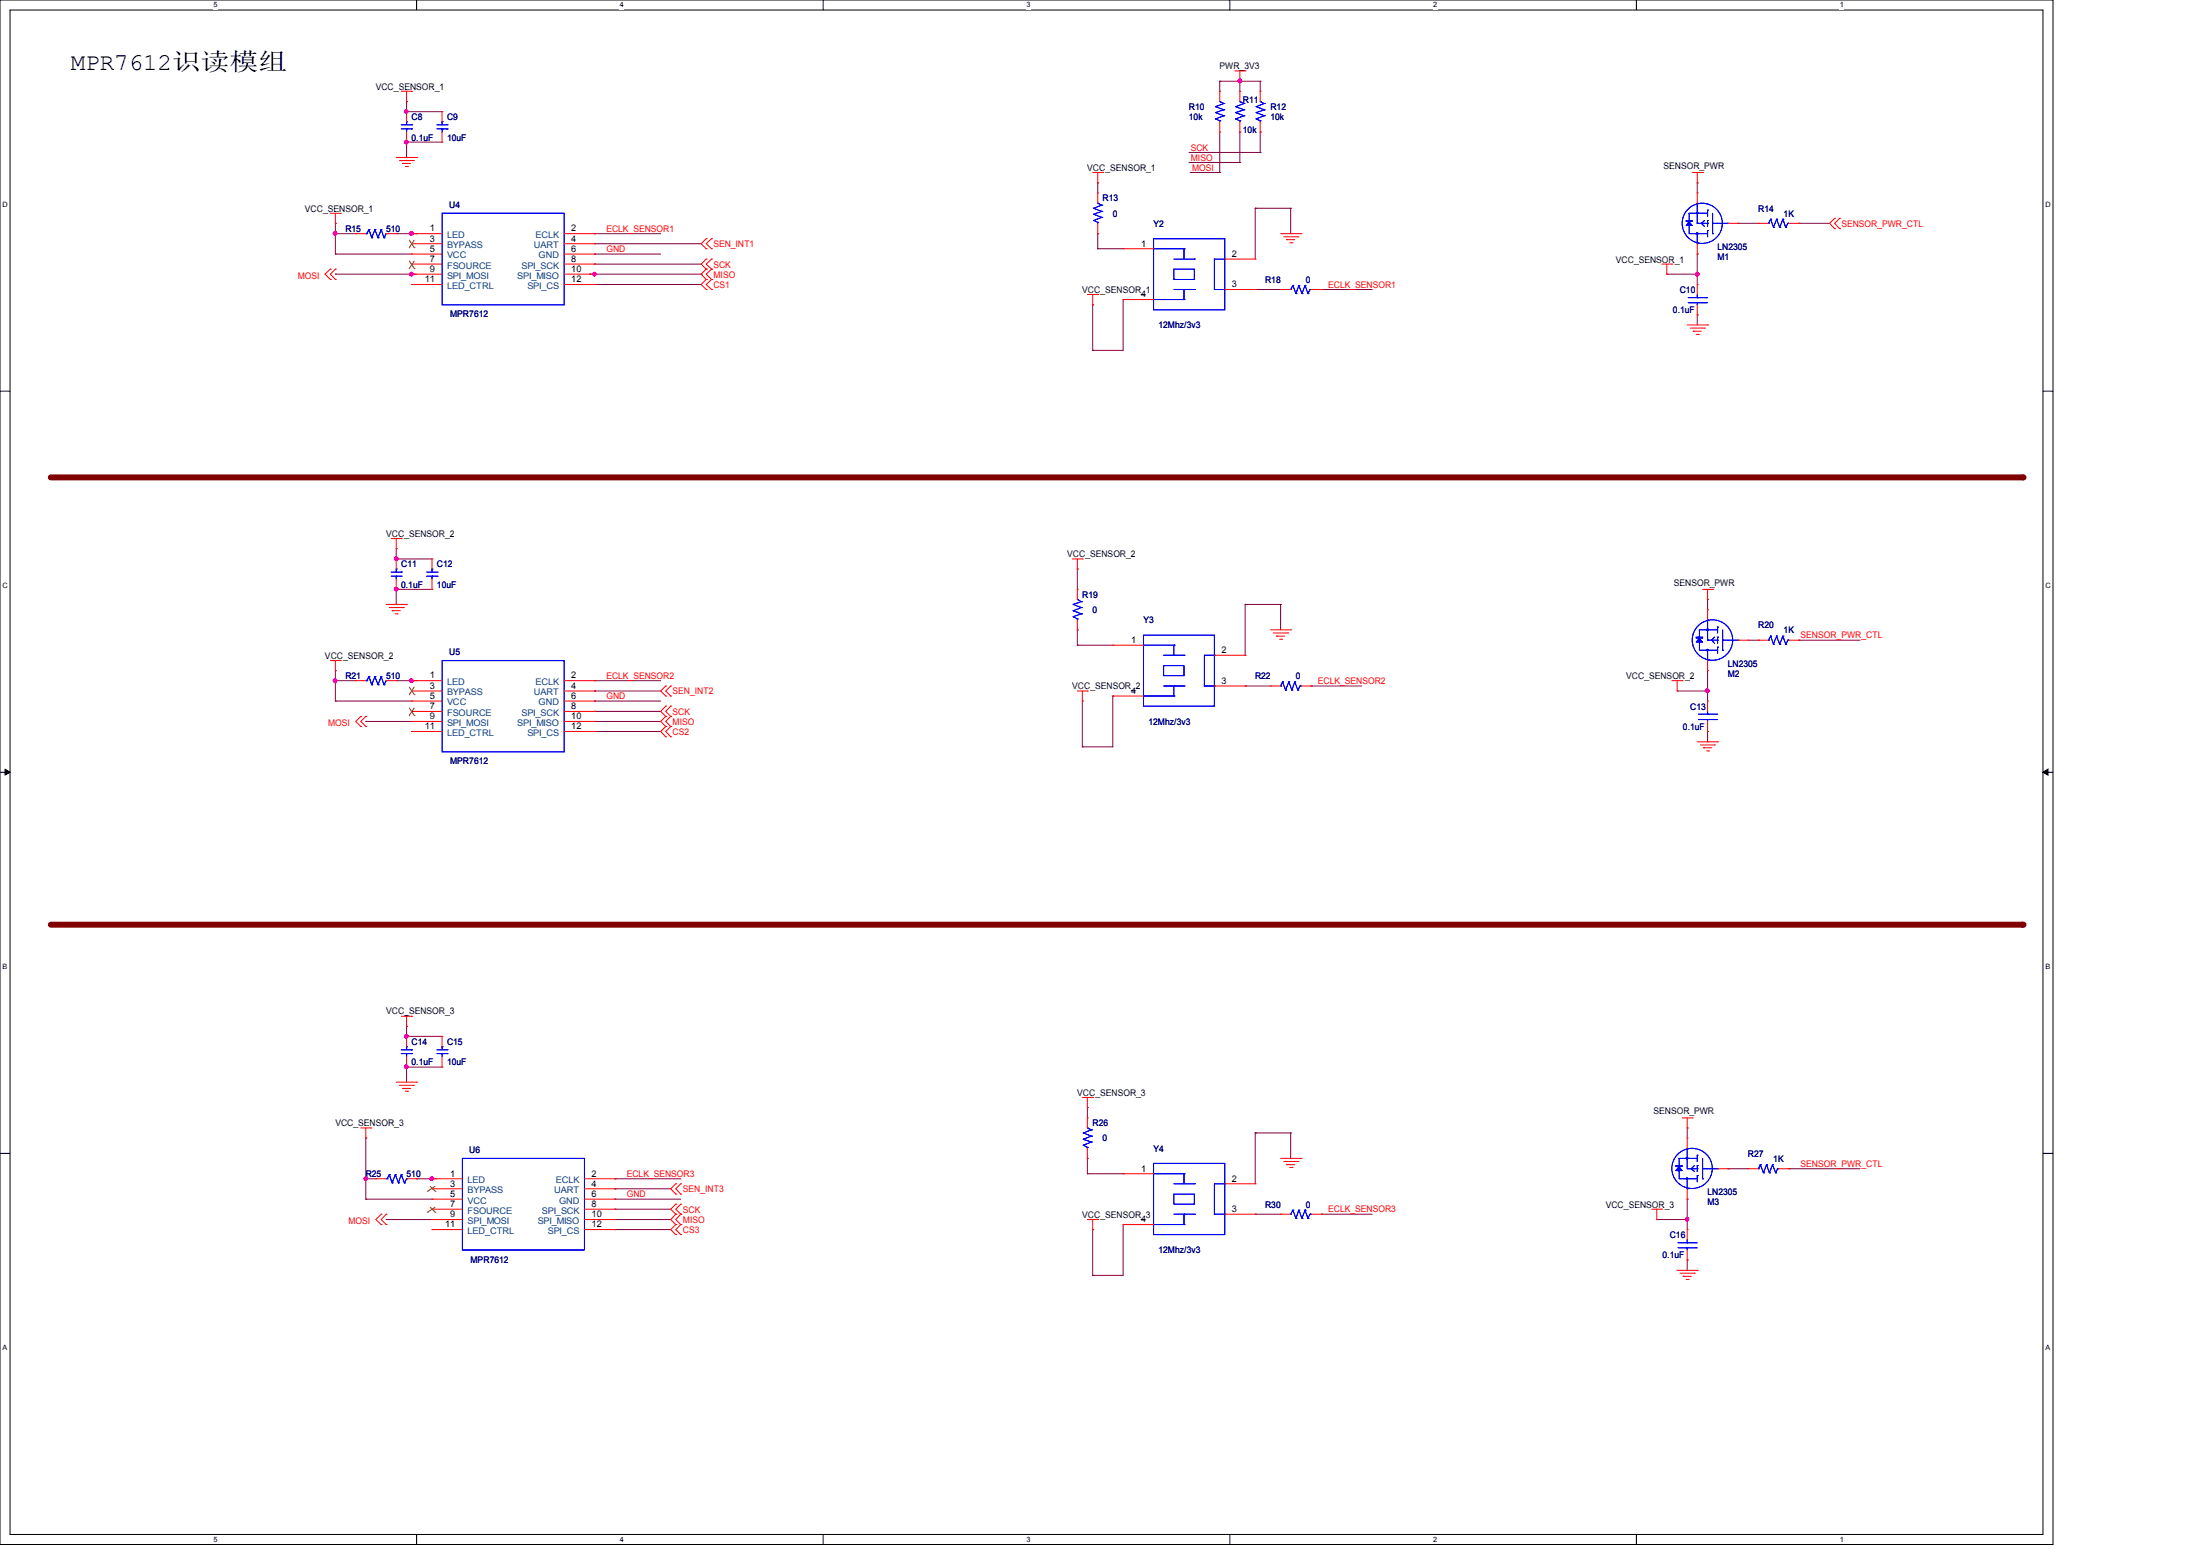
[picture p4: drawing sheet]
<svg xmlns="http://www.w3.org/2000/svg" width="297mm" height="210mm" viewBox="0 0 297 210" stroke-linecap="round" stroke-linejoin="round" font-family="sans-serif">
<path d="M0 0h277v208.4h-277zM1.4 1.4h274.3v205.7h-274.3z" fill="none" stroke="#000" stroke-width=".13"/>
<g fill="#fff">
<path d="M28.8 .1h.5v1.1h-.5z"/>
<path d="M28.8 207.2h.5v1.1h-.5z"/>
</g>
<path d="M56.2 0v1.4M56.2 207.1v1.3" fill="none" stroke="#000" stroke-width=".13"/>
<g fill="#fff">
<path d="M83.7 .1h.5v1.1h-.5z"/>
<path d="M83.7 207.2h.5v1.1h-.5z"/>
</g>
<path d="M111.1 0v1.4M111.1 207.1v1.3" fill="none" stroke="#000" stroke-width=".13"/>
<g fill="#fff">
<path d="M138.5 .1h.6v1.1h-.6z"/>
<path d="M138.5 207.2h.6v1.1h-.6z"/>
</g>
<path d="M165.9 0v1.4M165.9 207.1v1.3" fill="none" stroke="#000" stroke-width=".13"/>
<g fill="#fff">
<path d="M193.4 .1h.5v1.1h-.5z"/>
<path d="M193.4 207.2h.5v1.1h-.5z"/>
</g>
<path d="M220.8 0v1.4M220.8 207.1v1.3" fill="none" stroke="#000" stroke-width=".13"/>
<g fill="#fff">
<path d="M248.2 .1h.6v1.1h-.6z"/>
<path d="M248.2 207.2h.6v1.1h-.6z"/>
<path d="M.3 27.1h.8v1.1h-.8z"/>
<path d="M276 27.1h.7v1.1h-.7z"/>
<path d="M.3 78.5h.8v1.1h-.8z"/>
<path d="M276 78.5h.7v1.1h-.7z"/>
</g>
<path d="M0 52.8h1.4M275.7 52.8h1.3" fill="none" stroke="#000" stroke-width=".13"/>
<g fill="#fff">
<path d="M.3 129.9h.7v1.1h-.7z"/>
<path d="M276 129.9h.6v1.1h-.6z"/>
</g>
<path d="M0 104.2h1.4M275.7 104.2h1.3" fill="none" stroke="#000" stroke-width=".13"/>
<path d="M.7 103.8l.7 .4-.7 .4zM275.7 104.2l.7-.4v.8z" fill="#000" stroke="#000" stroke-width=".13"/>
<g fill="#fff">
<path d="M.3 181.4h.7v1.1h-.7z"/>
<path d="M276 181.4h.6v1.1h-.6z"/>
</g>
<path d="M0 155.7h1.4M275.7 155.7h1.3" fill="none" stroke="#000" stroke-width=".13"/>
<path d="M6.9 64.4h266" fill="none" stroke="#800000" stroke-width=".8"/>
<circle cx="272.9" cy="64.4" r=".4" fill="#800000"/>
<path d="M6.9 124.8h266" fill="none" stroke="#800000" stroke-width=".8"/>
<circle cx="272.9" cy="124.8" r=".4" fill="#800000"/>
<g fill="none" stroke="#800040" stroke-width=".13">
<path d="M54.9 15.1h.1M54.9 19.2h.1M54.9 13.7h.1M54.9 15.1h4.7M54.9 19.2h4.7M54.9 13.7v1.4M54.9 19.2v2.1M164.6 11h.1M164.6 11v1.3M164.6 17.8v5.5M164.6 11h5.5M167.3 17.8h.1"/>
<path d="M167.3 11h.1M167.3 11v1.3M167.3 17.8v4.1M170.1 17.8h.1M170.1 11h.1M170.1 11v1.3M170.1 17.8v2.8M45.3 34.3h.1M45.3 31.5h.1M45.3 30.1h.1M45.3 37h.1M45.3 34.3h10.2"/>
<path d="M45.3 31.5h2.7M45.3 30.1v4.2M45.3 37h10.9M53.5 31.5h2.7M55.5 31.5h.1M55.5 37h.1M56.2 31.5h.1M79.5 37h.1M79.5 37h15.1M80.2 31.5h.1M80.2 32.9h.1M80.2 34.3h.1"/>
<path d="M80.2 35.6h.1M80.2 38.4h.1M80.2 34.3h9M80.2 31.5h9M80.2 32.9h14.4M80.2 35.6h14.4M80.2 38.4h14.4M94.6 37h.1M148.1 24.7h.1M148.1 31.5h.1M148.1 33.6h.1M148.1 24.7v1.3"/>
<path d="M148.1 31.5v2.1M148.1 33.6h3.5M160.4 21.9h6.9M160.4 20.6h9.7M160.6 23.3h.1M160.6 23.3h4M164.6 23.3h.1M167.3 21.9h.1M169.4 39.1h.1M169.4 28.1h.1M169.4 39.1h3.4M169.4 28.1v6.9"/>
<path d="M169.4 28.1h4.8M170.1 20.6h.1M174.2 28.1h.1M174.2 28.1v3.4M178.3 39.1h.1M178.3 39.1h6.9M224.9 37h.1M224.9 37h4.1M229 37h.1M229 24.7h.1M229 34.3h.1M229 24.7v1.3"/>
<path d="M229 34.3v4.1M234.5 30.1h.1M234.5 30.1h2.8M242.7 30.1h.1M242.7 30.1h4.2M147.4 47.3h.1M147.4 41.1h.1M147.4 41.1v6.2M151.6 40.4h.1M151.6 40.4v6.9h-4.2M229 42.5h.1M229 42.5v1.4"/>
<path d="M53.5 75.4h.1M53.5 79.5h.1M53.5 74h.1M53.5 75.4h4.8M53.5 79.5h4.8M53.5 74v1.4M53.5 79.5v2.1M145.4 76.8h.1M145.4 76.8v2.7M45.3 94.6h.1M45.3 91.9h.1M45.3 90.5h.1"/>
<path d="M45.3 90.5v4.1M45.3 94.6h10.2M45.3 91.9h2.7M49.4 97.4h.1M49.4 97.4h6.1M53.5 91.9h2.7M55.5 91.9h.1M56.2 91.9h.1M80.2 91.9h.1M80.2 93.3h.1M80.2 94.6h.1M80.2 96h.1"/>
<path d="M80.2 98.7h.1M80.2 97.4h.1M80.2 94.6h9M80.2 97.4h9M80.2 91.9h9M80.2 93.3h9M80.2 96h9M80.2 98.7h9M145.4 85h.1M145.4 87.1h.1M145.4 85v2.1M145.4 87.1h4.8"/>
<path d="M146 94.6h.1M146 94.6v6.2M150.2 93.9h.1M150.2 93.9v6.9h-4.2M168 92.6h.1M168 81.6h.1M168 92.6h3.4M168 81.6v6.8M168 81.6h4.8M172.8 81.6h.1M172.8 81.6v3.4M176.9 92.6h.1"/>
<path d="M176.9 92.6h6.9M226.3 93.3h4.1M230.4 93.3h.1M230.4 80.9h.1M230.4 80.9v1.4M230.4 90.5v4.1M230.4 98.7v1.4M235.9 86.4h1.4M237.3 86.4h.1M242.7 86.4h.1M242.7 86.4h8.3M146 100.8h.1"/>
<path d="M230.4 100.1h.1M54.9 139.9h.1M54.9 138.5h.1M54.9 138.5v1.4M54.9 139.9h4.7M49.4 159.1h.1M49.4 153.6h.1M49.4 159.1h1.3M49.4 153.6v8.2M54.9 144h.1M54.9 144v2M54.9 144h4.7"/>
<path d="M56.2 159.1h.1M56.2 159.1h2.8M58.3 159.1h.1M83 159.1h.1M83 159.1h8.9M146.7 149.5h.1M146.7 156.3h.1M146.7 158.4h.1M146.7 149.5v1.4M146.7 156.3v2.1M146.7 158.4h4.9M169.4 152.9h.1"/>
<path d="M169.4 152.9v6.9M169.4 152.9h4.8M174.2 152.9h.1M174.2 152.9v3.4M227.7 152.2h.1M227.7 152.2v1.4M233.2 157.7h.1M233.2 157.7h2.7M241.4 157.7h.1M241.4 157.7h9.6M49.4 161.8h.1M49.4 161.8h8.9"/>
<path d="M52.1 164.6h.1M52.1 164.6h6.2M83 160.4h.1M83 161.8h.1M83 163.2h.1M83 165.9h.1M83 164.6h.1M83 161.8h8.9M83 164.6h7.5M83 160.4h7.5M83 163.2h7.5M83 165.9h7.5"/>
<path d="M147.4 172.1h.1M147.4 165.9h.1M147.4 165.9v6.2M151.6 165.3h.1M151.6 165.3v6.8h-4.2M169.4 163.9h.1M169.4 163.9h3.4M178.3 163.9h.1M178.3 163.9h6.9M223.6 164.6h.1M223.6 164.6h4.1M227.7 164.6h.1"/>
<path d="M227.7 170.1h.1M227.7 161.8h.1M227.7 161.8v4.1M227.7 170.1v1.3"/>
</g>
<g fill="#f0f" stroke="#f0f" stroke-width=".13">
<circle cx="54.8" cy="15.1" r=".24"/>
<circle cx="54.8" cy="19.2" r=".25"/>
<circle cx="45.2" cy="31.5" r=".25"/>
<circle cx="53.5" cy="75.4" r=".25"/>
<circle cx="53.5" cy="79.5" r=".25"/>
<circle cx="45.2" cy="91.9" r=".25"/>
<circle cx="54.8" cy="139.9" r=".25"/>
<circle cx="54.8" cy="144" r=".25"/>
<circle cx="49.3" cy="159.1" r=".23"/>
<circle cx="167.3" cy="10.9" r=".25"/>
<circle cx="229" cy="37" r=".25"/>
<circle cx="230.4" cy="93.2" r=".25"/>
<circle cx="227.6" cy="164.5" r=".24"/>
<circle cx="58.3" cy="159.1" r=".24"/>
<circle cx="55.5" cy="91.9" r=".25"/>
<circle cx="55.5" cy="31.5" r=".25"/>
<circle cx="80.2" cy="37" r=".24"/>
<circle cx="55.5" cy="37" r=".25"/>
</g>
<g fill="none" stroke="#f00" stroke-width=".13">
<path d="M54.1 12.3h1.4M54.9 13.7h.1M54.9 19.2h.1M54.9 15.1h.1M54.9 12.3v1.4M54.9 15.1v1.3M54.9 17.8v1.4M55.5 12.3h.1M59.6 19.2h.1M59.6 15.1h.1M59.6 15.1v1.3M59.6 17.8v1.4"/>
<path d="M164.6 12.3h.1M164.6 17.8h.1M164.6 12.3v1.4M164.6 16.4v1.4M166.6 9.6h1.4M167.3 11h.1M167.3 12.3h.1M167.3 17.8h.1M167.3 9.6v1.4M167.3 12.3v1.4M167.3 16.4v1.4M168 9.6h.1"/>
<path d="M170.1 12.3h.1M170.1 17.8h.1M170.1 12.3v1.4M170.1 16.4v1.4M44.6 36.3h.1M44.6 37.7h.1M44.6 28.8h1.3M44.6 36.3l-.7 .7 .7 .7M45.3 30.1h.1M45.3 36.3h.1M45.3 37.7h.1M45.3 28.8v1.3"/>
<path d="M45.3 36.3l-.7 .7 .7 .7M45.9 28.8h.1M48 31.5h.1M48 31.5h1.4M52.1 31.5h1.4M53.5 31.5h.1M53.5 21.3h2.7M53.9 21.7h1.9M54.3 22.1h.1M54.3 22.1h1.1M54.7 22.5h.3M55 22.5h.1"/>
<path d="M55.5 31.5h.1M55.5 32.9h.1M55.5 34.3h.1M55.5 35.6h.1M55.5 37h.1M55.5 38.4h.1M55.5 31.5h4.1M55.5 35.6h4.1M55.5 32.9h4.1M55.5 34.3h4.1M55.5 37h4.1M55.5 38.4h4.1"/>
<path d="M55.8 21.7h.1M56.2 21.3h.1M76.1 31.5h4.1M76.1 35.6h4.1M76.1 32.9h4.1M76.1 34.3h4.1M76.1 37h4.1M76.1 38.4h4.1M80.2 31.5h.1M80.2 32.9h.1M80.2 34.3h.1M80.2 35.6h.1"/>
<path d="M80.2 37h.1M80.2 38.4h.1M95.3 36.3h.1M95.3 37.7h.1M95.3 35h.1M95.3 32.2h.1M95.3 33.6h.1M95.3 39.1h.1M95.3 36.3l-.7 .7 .7 .7M95.3 35l-.7 .6 .7 .7M95.3 32.2l-.7 .7 .7 .7M95.3 37.7l-.7 .7 .7 .7"/>
<path d="M96 37.7h.1M96 36.3h.1M96 35h.1M96 33.6h.1M96 32.2h.1M96 39.1h.1M96 36.3l-.7 .7 .7 .7M96 35l-.7 .6 .7 .7M96 32.2l-.7 .7 .7 .7M96 37.7l-.7 .7 .7 .7M146.7 39.8h1.4M147.4 39.8v1.3"/>
<path d="M147.4 23.3h1.4M148.1 39.8h.1M148.1 24.7h.1M148.1 26h.1M148.1 31.5h.1M148.1 23.3v1.4M148.1 26v1.4M148.1 30.1v1.4M148.8 23.3h.1M151.6 33.6h.1M151.6 33.6h4.1M165.3 39.1h4.1"/>
<path d="M165.3 35h4.1M169.4 35h.1M169.4 39.1h.1M172.8 39.1h.1M172.8 31.5h2.8M172.8 39.1h1.4M173.2 32h1.9M173.6 32.3h.1M173.6 32.3h1.1M174 32.8h.3M174.3 32.8h.1M175.1 32h.1"/>
<path d="M175.6 31.5h.1M176.9 39.1h1.4M178.3 39.1h.1M224.2 35.6h1.4M224.9 37h.1M224.9 35.6v1.4M225.6 35.6h.1M228.3 23.3h1.4M229 24.7h.1M229 34.3h.1M229 26h.1M229 38.4h.1"/>
<path d="M229 23.3v1.4M229 26v1.4M229 32.9v1.4M229 38.4v1.4M229.7 23.3h.1M233.2 30.1h1.3M234.5 30.1h.1M237.3 30.1h.1M237.3 30.1h1.3M241.4 30.1h1.3M242.7 30.1h.1M247.6 29.5h.1"/>
<path d="M247.6 30.9h.1M247.6 29.5l-.7 .6 .7 .8M248.2 30.9h.1M248.2 29.5h.1M248.2 29.5l-.6 .6 .6 .8M147.4 41.1h.1M151.6 40.4h.1M151.6 40.4h4.1M227.7 43.9h2.7M228.1 44.3h1.9M228.5 44.7h.1M228.5 44.7h1.1"/>
<path d="M228.9 45.1h.3M229 42.5h.1M229 41.1v1.4M229.2 45.1h.1M230 44.3h.1M230.4 43.9h.1M52.8 72.7h1.3M53.5 74h.1M53.5 79.5h.1M53.5 75.4h.1M53.5 72.7v1.3M53.5 75.4v1.4"/>
<path d="M53.5 78.1v1.4M54.1 72.7h.1M58.3 79.5h.1M58.3 75.4h.1M58.3 75.4v1.4M58.3 78.1v1.4M144.7 75.4h1.3M145.4 76.8h.1M145.4 79.5h.1M145.4 75.4v1.4M145.4 79.5v1.4M146 75.4h.1"/>
<path d="M229.7 79.5h1.4M230.4 79.5v1.4M231.1 79.5h.1M44.6 89.2h1.3M45.3 90.5h.1M45.3 89.2v1.3M45.9 89.2h.1M48 91.9h.1M48 91.9h1.4M48.7 96.7h.1M48.7 98h.1M48.7 96.7l-.7 .7 .7 .6"/>
<path d="M49.4 96.7h.1M49.4 98h.1M49.4 96.7l-.7 .7 .7 .6M52.1 81.6h2.8M52.1 91.9h1.4M52.5 82h1.9M52.9 82.4h.1M52.9 82.4h1.1M53.3 82.8h.3M53.5 91.9h.1M53.6 82.8h.1M54.4 82h.1"/>
<path d="M54.9 81.6h.1M55.5 91.9h.1M55.5 93.3h.1M55.5 94.6h.1M55.5 96h.1M55.5 97.4h.1M55.5 98.7h.1M55.5 93.3h4.1M55.5 91.9h4.1M55.5 94.6h4.1M55.5 96h4.1M55.5 97.4h4.1"/>
<path d="M55.5 98.7h4.1M76.1 93.3h4.1M76.1 91.9h4.1M76.1 94.6h4.1M76.1 96h4.1M76.1 97.4h4.1M76.1 98.7h4.1M80.2 91.9h.1M80.2 93.3h.1M80.2 94.6h.1M80.2 96h.1M80.2 97.4h.1"/>
<path d="M80.2 98.7h.1M89.8 96.7h.1M89.8 98h.1M89.8 95.3h.1M89.8 92.6h.1M89.8 93.9h.1M89.8 99.4h.1M89.8 96.7l-.6 .7 .6 .6M89.8 95.3l-.6 .7 .6 .7M89.8 92.6l-.6 .7 .6 .6M89.8 98l-.6 .7 .6 .7M90.5 98h.1"/>
<path d="M90.5 96.7h.1M90.5 95.3h.1M90.5 93.9h.1M90.5 92.6h.1M90.5 99.4h.1M90.5 96.7l-.7 .7 .7 .6M90.5 95.3l-.7 .7 .7 .7M90.5 92.6l-.7 .7 .7 .6M90.5 98l-.7 .7 .7 .7M145.4 85h.1M145.4 93.3h1.3M145.4 83.7v1.3"/>
<path d="M146 94.6h.1M146 93.3v1.3M146.7 93.3h.1M150.2 87.1h.1M150.2 93.9h.1M150.2 87.1h4.1M150.2 93.9h4.1M163.9 88.4h4.1M163.9 92.6h4.1M168 88.4h.1M168 92.6h.1M171.4 92.6h.1"/>
<path d="M171.4 85h2.8M171.4 92.6h1.4M171.8 85.4h2M172.3 85.9h.1M172.3 85.9h1.1M172.7 86.3h.2M172.9 86.3h.1M173.8 85.4h.1M174.2 85h.1M175.6 92.6h1.3M176.9 92.6h.1M225.6 91.9h1.4"/>
<path d="M226.3 93.3h.1M226.3 91.9v1.4M227 91.9h.1M230.4 80.9h.1M230.4 90.5h.1M230.4 82.3h.1M230.4 98.7h.1M230.4 94.6h.1M230.4 82.3v1.4M230.4 89.2v1.3M230.4 94.6v1.4M230.4 97.4v1.3"/>
<path d="M234.5 86.4h1.4M235.9 86.4h.1M237.3 86.4h.1M237.3 86.4h1.3M241.4 86.4h1.3M242.7 86.4h.1M229 100.1h2.8M229.4 100.5h2M229.9 100.9h.1M229.9 100.9h1.1M230.3 101.3h.2M230.5 101.3h.1"/>
<path d="M231.4 100.5h.1M231.8 100.1h.1M54.1 137.2h1.4M54.9 138.5h.1M54.9 139.9h.1M54.9 137.2v1.3M54.9 139.9v1.4M55.5 137.2h.1M59.6 139.9h.1M59.6 139.9v1.4M48.7 152.2h1.3M49.4 153.6h.1"/>
<path d="M49.4 152.2v1.4M50 152.2h.1M50.7 159.1h.1M50.7 159.1h1.4M53.5 146h2.7M53.9 146.5h1.9M54.3 146.9h.1M54.3 146.9h1.1M54.7 147.3h.3M54.9 144h.1M54.9 142.6v1.4M54.9 159.1h1.3"/>
<path d="M55 147.3h.1M55.8 146.5h.1M56.2 146h.1M56.2 159.1h.1M58.3 159.1h.1M58.3 159.1h4.1M59.6 144h.1M59.6 142.6v1.4M78.9 159.1h4.1M83 159.1h.1M91.2 159.8h.1M91.2 159.8l-.7 .6 .7 .8"/>
<path d="M91.9 159.8h.1M91.9 159.8l-.7 .6 .7 .8M146 148.1h1.4M146.7 149.5h.1M146.7 150.9h.1M146.7 156.3h.1M146.7 148.1v1.4M146.7 150.9v1.3M146.7 155v1.3M147.4 148.1h.1M151.6 158.4h.1M151.6 158.4h4.1"/>
<path d="M165.3 159.8h4.1M169.4 159.8h.1M172.8 156.3h2.8M173.2 156.8h1.9M173.6 157.2h.1M173.6 157.2h1.1M174 157.6h.3M174.3 157.6h.1M175.1 156.8h.1M175.6 156.3h.1M227 150.9h1.3M227.7 152.2h.1"/>
<path d="M227.7 153.6h.1M227.7 150.9v1.3M227.7 153.6v1.4M228.3 150.9h.1M231.8 157.7h1.4M233.2 157.7h.1M235.9 157.7h.1M235.9 157.7h1.4M240 157.7h1.4M241.4 157.7h.1M51.4 163.9h.1M51.4 165.3h.1"/>
<path d="M51.4 163.9l-.7 .7 .7 .7M52.1 163.9h.1M52.1 165.3h.1M52.1 163.9l-.7 .7 .7 .7M58.3 160.4h.1M58.3 161.8h.1M58.3 163.2h.1M58.3 164.6h.1M58.3 165.9h.1M58.3 164.6h4.1M58.3 163.2h4.1M58.3 160.4h4.1"/>
<path d="M58.3 161.8h4.1M58.3 165.9h4.1M78.9 164.6h4.1M78.9 163.2h4.1M78.9 160.4h4.1M78.9 161.8h4.1M78.9 165.9h4.1M83 160.4h.1M83 161.8h.1M83 163.2h.1M83 164.6h.1M83 165.9h.1"/>
<path d="M91.2 163.9h.1M91.2 165.3h.1M91.2 162.5h.1M91.2 161.2h.1M91.2 166.6h.1M91.2 163.9l-.7 .7 .7 .7M91.2 162.5l-.7 .7 .7 .7M91.2 165.3l-.7 .6 .7 .7M91.9 165.3h.1M91.9 163.9h.1M91.9 162.5h.1M91.9 161.2h.1"/>
<path d="M91.9 166.6h.1M91.9 163.9l-.7 .7 .7 .7M91.9 162.5l-.7 .7 .7 .7M91.9 165.3l-.7 .6 .7 .7M146.7 164.6h1.4M147.4 165.9h.1M147.4 164.6v1.3M148.1 164.6h.1M151.6 165.3h.1M151.6 165.3h4.1M165.3 163.9h4.1M169.4 163.9h.1"/>
<path d="M172.8 163.9h.1M172.8 163.9h1.4M176.9 163.9h1.4M178.3 163.9h.1M222.9 163.2h1.3M223.6 164.6h.1M223.6 163.2v1.4M224.2 163.2h.1M226.3 171.4h2.7M226.7 171.8h1.9M227.1 172.3h.1M227.1 172.3h1.1"/>
<path d="M227.5 172.7h.3M227.7 170.1h.1M227.7 165.9h.1M227.7 161.8h.1M227.7 160.4v1.4M227.7 165.9v1.4M227.7 168.7v1.4M227.8 172.7h.1M228.6 171.8h.1M229 171.4h.1"/>
</g>
<g fill="none" stroke="#00f" stroke-width=".13">
<path d="M54.1 17.4h1.4M54.1 16.8h1.4M54.9 16.4h.1M54.9 17.4h.1M54.9 16.4v.4M54.9 17.4v.4M55.5 17.4h.1M55.5 16.8h.1M59 17.4h1.3M59 16.8h1.3M59.6 16.4h.1M59.6 17.4h.1"/>
<path d="M59.6 16.4v.4M59.6 17.4v.4M60.3 17.4h.1M60.3 16.8h.1M164 16h.1M164 15.2h.1M164 14.4h.1M164 16l.6 .3M164 15.2l1.1 .4M164 14.4l1.1 .4M164.6 13.7h.1M164.6 16.3h.1"/>
<path d="M164.6 13.7l.5 .3M164.6 16.3v.1M165.1 15.6h.1M165.1 14.8h.1M165.1 14h.1M165.1 15.6l-1.1 .4M165.1 14.8l-1.1 .4M165.1 14l-1.1 .4M166.8 16h.1M166.8 15.2h.1M166.8 14.4h.1M166.8 16l.5 .3"/>
<path d="M166.8 15.2l1.1 .4M166.8 14.4l1.1 .4M167.3 13.7h.1M167.3 16.3h.1M167.3 13.7l.6 .3M167.3 16.3v.1M167.9 15.6h.1M167.9 14.8h.1M167.9 14h.1M167.9 15.6l-1.1 .4M167.9 14.8l-1.1 .4M167.9 14l-1.1 .4"/>
<path d="M169.5 16h.1M169.5 15.2h.1M169.5 14.4h.1M169.5 16l.6 .3M169.5 15.2l1.1 .4M169.5 14.4l1.1 .4M170.1 13.7h.1M170.1 16.3h.1M170.1 13.7l.5 .3M170.1 16.3v.1M170.6 15.6h.1M170.6 14.8h.1"/>
<path d="M170.6 14h.1M170.6 15.6l-1.1 .4M170.6 14.8l-1.1 .4M170.6 14l-1.1 .4M49.4 31.5h.1M49.5 31.5h.1M49.8 31h.1M49.8 31l-.3 .5M49.8 31l.4 1.1M50.2 32.1h.1M50.6 31h.1M50.6 31l-.4 1.1"/>
<path d="M50.6 31l.4 1.1M51 32.1h.1M51.4 31h.1M51.4 31l-.4 1.1M51.4 31l.4 1.1M51.8 32.1h.1M52.1 31.5h.1M52.1 31.5l-.3 .6M59.6 28.8h16.5v12.3h-16.5zM147.6 29.8h.1M147.6 28.9h.1M147.6 28.1h.1"/>
<path d="M147.6 29.8l.5 .2M147.6 28.9l1.1 .4M147.6 28.1l1.1 .4M148.1 27.4h.1M148.1 30h.1M148.1 27.4l.6 .3M148.1 30v.1M148.7 29.3h.1M148.7 28.5h.1M148.7 27.7h.1M148.7 29.3l-1.1 .5M148.7 28.5l-1.1 .4"/>
<path d="M148.7 27.7l-1.1 .4M155.7 32.2h9.6v9.6h-9.6zM155.7 33.6h4.1M158.4 36.3h2.8v1.4h-2.8zM158.4 39.1h2.8M158.4 35h2.8M159.8 33.6h.1M159.8 39.1h.1M159.8 33.6v1.4M159.8 39.1v1.3M161.2 35h.1M161.2 39.1h.1"/>
<path d="M163.9 39.1h.1M163.9 39.1h1.4M165.3 39.1h.1M165.3 35h.1M165.3 35h-1.4v4.1M174.2 39.1h.1M174.5 38.5h.1M174.5 38.5l.4 1.1M174.5 38.5l-.3 .6M174.9 39.6h.1M175.3 38.5h.1M175.3 38.5l.4 1.1"/>
<path d="M175.3 38.5l-.4 1.1M175.7 39.6h.1M176.1 38.5h.1M176.1 38.5l.4 1.1M176.1 38.5l-.4 1.1M176.5 39.6h.1M176.8 39.1h.1M176.8 39.1l-.3 .5M227.5 29.8h.8v.1h-.8zM228.9 28.7h.2v.1h-.2zM228.9 31.4h.2v.2h-.2zM229 28.8h.1"/>
<path d="M229 31.5h.1M229 30.1h.1M229 32.9h.1M229 27.4h.1M229 31.5h1.4M229 30.1h1.4M229 27.4v2.7M229 31.5v1.4M229 39.8v.4M229.6 30.1h.1M229.6 30.1l.4 .5M230 29.8l-.4 .3"/>
<path d="M230.4 30.1h.1M230.4 31.1h.1M230.4 28.4h.1M230.4 29.8h.1M230.4 28.8h-2.5v2.7h1M230.4 28.4v.8M230.4 29.8v.8M230.4 31.1v.9M231.1 30.1h.1M231.1 31.5h.1M231.1 30.1h2.1M231.1 28.8v2.7"/>
<path d="M233.2 30.1h.1M238.6 30.1h.1M238.9 29.6h.1M238.9 29.6l.4 1.1M238.9 29.6l-.3 .5M239.3 30.7h.1M239.7 29.6h.1M239.7 29.6l.5 1.1M239.7 29.6l-.4 1.1M240.2 30.7h.1M240.6 29.6h.1M240.6 29.6l.4 1.1"/>
<path d="M240.6 29.6l-.4 1.1M241 30.7h.1M241.3 30.1h.1M241.3 30.1l-.3 .6M155.7 40.4h4.1M159.8 40.4h.1M227.8 40.2h2.5M227.8 40.9h2.5M229 40.9h.1M229 40.2h.1M229 40.9v.2M230.3 40.2h.1"/>
<path d="M230.3 40.9h.1M52.8 77.8h1.3M52.8 77.2h1.3M53.5 76.8h.1M53.5 77.8h.1M53.5 76.8v.4M53.5 77.8v.3M54.1 77.8h.1M54.1 77.2h.1M57.6 77.8h1.4M57.6 77.2h1.4M58.3 76.8h.1"/>
<path d="M58.3 77.8h.1M58.3 76.8v.4M58.3 77.8v.3M59 77.8h.1M59 77.2h.1M49.4 91.9h.1M49.5 91.9h.1M49.8 91.3h.1M49.8 91.3l-.3 .6M49.8 91.3l.4 1.1M50.2 92.4h.1M50.6 91.3h.1"/>
<path d="M50.6 91.3l-.4 1.1M50.6 91.3l.4 1.1M51 92.4h.1M51.4 91.3h.1M51.4 91.3l-.4 1.1M51.4 91.3l.4 1.1M51.8 92.4h.1M52.1 91.9h.1M52.1 91.9l-.3 .5M59.6 89.2h16.5v12.3h-16.5zM144.8 83.2h.1M144.8 82.4h.1"/>
<path d="M144.8 81.6h.1M144.8 83.2l.6 .3M144.8 82.4l1.1 .4M144.8 81.6l1.1 .4M145.4 80.9h.1M145.4 83.5h.1M145.4 80.9l.5 .3M145.4 83.5v.2M145.9 82.8h.1M145.9 82h.1M145.9 81.2h.1M145.9 82.8l-1.1 .4"/>
<path d="M145.9 82l-1.1 .4M145.9 81.2l-1.1 .4M154.3 85.7h9.6v9.6h-9.6zM154.3 93.9h4.1M154.3 87.1h4.1M157 89.8h2.8v1.4h-2.8zM157 88.4h2.8M157 92.6h2.8M158.4 93.9h.1M158.4 87.1h.1M158.4 92.6h.1M158.4 87.1v1.3"/>
<path d="M158.4 92.6v1.3M159.8 88.4h.1M159.8 92.6h.1M162.5 92.6h.1M162.5 92.6h1.4M163.9 92.6h.1M163.9 88.4h.1M163.9 88.4h-1.4v4.2M172.8 92.6h.1M173.1 92h.1M173.1 92l.4 1.1M173.1 92l-.3 .6"/>
<path d="M173.5 93.1h.1M173.9 92h.1M173.9 92l.4 1.1M173.9 92l-.4 1.1M174.3 93.1h.1M174.7 92h.1M174.7 92l.4 1.1M174.7 92l-.4 1.1M175.1 93.1h.1M175.4 92.6h.1M175.4 92.6h.2M175.4 92.6l-.3 .5"/>
<path d="M228.9 86h.8v.1h-.8zM229.2 96.4h2.4M229.2 97.1h2.4M230.4 85h.1M230.4 87.8h.1M230.4 86.4h.1M230.4 89.2h.1M230.4 83.7h.1M230.4 97.1h.1M230.4 96.4h.1M230.4 87.8h1.4M230.4 86.4h1.4"/>
<path d="M230.4 83.7v2.7M230.4 87.8v1.4M230.4 96v.4M230.4 97.1v.3M231 86.4h.1M231 86.4l.4 .4M231.4 86l-.4 .4M231.6 96.4h.1M231.6 97.1h.1M231.8 86.4h.1M231.8 87.3h.1M231.8 84.6h.1"/>
<path d="M231.8 86h.1M231.8 85h-2.5v2.8h1M231.8 84.6v.8M231.8 86v.8M231.8 87.3v.9M232.5 86.4h.1M232.5 87.8h.1M232.5 86.4h2M232.5 85v2.8M234.5 86.4h.1M238.6 86.4h.1M238.9 85.9h.1"/>
<path d="M238.9 85.9l.4 1.1M238.9 85.9l-.3 .5M239.3 87h.1M239.7 85.9h.1M239.7 85.9l.5 1.1M239.7 85.9l-.4 1.1M240.2 87h.1M240.6 85.9h.1M240.6 85.9l.4 1.1M240.6 85.9l-.4 1.1M241 87h.1M241.3 86.4h.1"/>
<path d="M241.3 86.4l-.3 .6M52.1 159.1h.1M52.2 159.1h.1M52.5 158.5h.1M52.5 158.5l-.3 .6M52.5 158.5l.4 1.1M52.9 159.6h.1M53.3 158.5h.1M53.3 158.5l-.4 1.1M53.3 158.5l.5 1.1M53.8 159.6h.1M54.1 158.5h.1"/>
<path d="M54.1 142.2h1.4M54.1 141.7h1.4M54.1 158.5l-.3 1.1M54.1 158.5l.5 1.1M54.6 159.6h.1M54.9 141.3h.1M54.9 142.2h.1M54.9 159.1h.1M54.9 141.3v.4M54.9 142.2v.4M54.9 159.1l-.3 .5M55.5 142.2h.1"/>
<path d="M55.5 141.7h.1M59 142.2h1.3M59 141.7h1.3M59.6 141.3h.1M59.6 142.2h.1M59.6 141.3v.4M59.6 142.2v.4M60.3 142.2h.1M60.3 141.7h.1M62.4 156.3h16.5v12.4h-16.5zM146.2 154.6h.1M146.2 153.8h.1"/>
<path d="M146.2 152.9h.1M146.2 154.6l.5 .3M146.2 153.8l1.1 .3M146.2 152.9l1.1 .4M146.7 152.2h.1M146.7 154.9h.1M146.7 152.2l.6 .3M146.7 154.9v.1M147.3 154.1h.1M147.3 153.3h.1M147.3 152.5h.1M147.3 154.1l-1.1 .5"/>
<path d="M147.3 153.3l-1.1 .5M147.3 152.5l-1.1 .4M155.7 157h9.6v9.6h-9.6zM155.7 158.4h4.1M158.4 159.8h2.8M159.8 158.4h.1M159.8 158.4v1.4M161.2 159.8h.1M165.3 159.8h.1M165.3 159.8h-1.4v4.1M226.1 157.3h.9v.1h-.9zM227.7 156.3h.1"/>
<path d="M227.7 159.1h.1M227.7 157.7h.1M227.7 155h.1M227.7 159.1h1.3M227.7 155v2.7M227.7 159.1v1.3M227.7 157.7h1.3M228.2 157.7h.1M228.2 157.7l.4 .4M228.6 157.3l-.4 .4M229 157.7h.1M229 158.7h.1"/>
<path d="M229 155.9h.1M229 157.3h.1M229 156.3h-2.4v2.8h.9M229 155.9v.9M229 157.3v.8M229 158.7v.8M229.7 157.7h.1M229.7 159.1h.1M229.7 157.7h2.1M229.7 156.3v2.8M231.8 157.7h.1M237.3 157.7h.1"/>
<path d="M237.5 157.2h.1M237.5 157.2l.5 1.1M237.5 157.2l-.2 .5M238 158.3h.1M238.4 157.2h.1M238.4 157.2l.4 1.1M238.4 157.2l-.4 1.1M238.8 158.3h.1M239.2 157.2h.1M239.2 157.2l.4 1.1M239.2 157.2l-.4 1.1M239.6 158.3h.1"/>
<path d="M239.9 157.7h.1M239.9 157.7l-.3 .6M155.7 165.3h4.1M158.4 161.2h2.8v1.3h-2.8zM158.4 163.9h2.8M159.8 165.3h.1M159.8 163.9h.1M159.8 163.9v1.4M161.2 163.9h.1M163.9 163.9h.1M163.9 163.9h1.4M165.3 163.9h.1"/>
<path d="M174.2 163.9h.1M174.5 163.3h.1M174.5 163.3l.4 1.1M174.5 163.3l-.3 .6M174.9 164.4h.1M175.3 163.3h.1M175.3 163.3l.4 1.1M175.3 163.3l-.4 1.1M175.7 164.4h.1M176.1 163.3h.1M176.1 163.3l.4 1.1M176.1 163.3l-.4 1.1"/>
<path d="M176.5 164.4h.1M176.8 163.9h.1M176.8 163.9l-.3 .5M226.4 167.7h2.5M226.4 168.4h2.5M227.7 168.4h.1M227.7 167.7h.1M227.7 160.4h.1M227.7 167.3v.4M227.7 168.4v.3M228.9 167.7h.1M228.9 168.4h.1"/>
<circle cx="229.7" cy="30.1" r="2.71"/>
<circle cx="230.4" cy="85" r=".12"/>
<circle cx="230.4" cy="87.7" r=".11"/>
<circle cx="231.1" cy="86.4" r="2.73"/>
<circle cx="227.6" cy="159.1" r=".11"/>
<circle cx="227.6" cy="156.3" r=".11"/>
<circle cx="228.3" cy="157.7" r="2.72"/>
</g>
<g fill="#00f" stroke="#00f" stroke-width=".13">
<path d="M229.3 86.1l.4 .6h-.8z" fill-rule="evenodd"/>
<path d="M229.3 86.1l.4 .6h-.8z" fill-rule="evenodd"/>
<path d="M227.9 29.9l.4 .5h-.8z" fill-rule="evenodd"/>
<path d="M227.9 29.9l.4 .5h-.8z" fill-rule="evenodd"/>
<path d="M226.6 157.4l.4 .6h-.9z" fill-rule="evenodd"/>
<path d="M226.6 157.4l.4 .6h-.9z" fill-rule="evenodd"/>
</g>
<g fill="none" stroke="#804000" stroke-width=".13">
<path d="M55.2 33.4h.1M55.2 36.3h.1M55.2 32.4l.7 1M55.2 35.2l.7 1.1M55.9 33.4h.1M55.9 36.3h.1M55.9 32.4l-.7 1M55.9 35.2l-.7 1.1M55.2 93.8h.1M55.2 96.6h.1M55.2 92.7l.7 1.1M55.2 95.5l.7 1.1"/>
<path d="M55.9 93.8h.1M55.9 96.6h.1M55.9 92.7l-.7 1.1M55.9 95.5l-.7 1.1M57.7 160.8h.1M57.7 163.6h.1M58 160.1l.7 .7M58 162.9l.7 .7M58.7 160.8h.1M58.7 163.6h.1M58.7 160.1l-1 .7M58.7 162.9l-1 .7"/>
</g>
<text font-size="3.3" x="9.6" y="9.4">MPR7612识读模组</text>
<g font-size="1.2">
<text x="164.6" y="9.4">PWR_3V3</text>
<text x="50.7" y="12.1">VCC_SENSOR_1</text>
<text x="146.7" y="23.1">VCC_SENSOR_1</text>
<text x="224.5" y="22.8">SENSOR_PWR</text>
<text x="41.1" y="28.6">VCC_SENSOR_1</text>
<text x="58" y="31.2">1</text>
<text x="58" y="32.6">3</text>
<text x="58" y="34">5</text>
<text x="58" y="35.3">7</text>
<text x="77.1" y="31.2">2</text>
<text x="77.1" y="32.6">4</text>
<text x="77.1" y="34">6</text>
<text x="77.1" y="35.3">8</text>
<text x="154" y="33.3">1</text>
<text x="166.2" y="34.7">2</text>
<text x="218" y="35.4">VCC_SENSOR_1</text>
<text x="57.3" y="38.1">11</text>
<text x="58" y="36.7">9</text>
<text x="77.1" y="36.7">10</text>
<text x="77.1" y="38.1">12</text>
<text x="146" y="39.5">VCC_SENSOR_1</text>
<text x="154" y="40.1">4</text>
<text x="166.2" y="38.8">3</text>
<text x="52.1" y="72.4">VCC_SENSOR_2</text>
<text x="144" y="75.2">VCC_SENSOR_2</text>
<text x="225.9" y="79">SENSOR_PWR</text>
<text x="43.9" y="88.9">VCC_SENSOR_2</text>
<text x="152.6" y="86.8">1</text>
<text x="164.8" y="88.1">2</text>
<text x="58" y="91.6">1</text>
<text x="58" y="93">3</text>
<text x="58" y="94.3">5</text>
<text x="58" y="95.7">7</text>
<text x="77.1" y="91.6">2</text>
<text x="77.1" y="93">4</text>
<text x="77.1" y="94.3">6</text>
<text x="77.1" y="95.7">8</text>
<text x="144.7" y="93">VCC_SENSOR_2</text>
<text x="152.6" y="93.6">4</text>
<text x="164.8" y="92.3">3</text>
<text x="219.4" y="91.7">VCC_SENSOR_2</text>
<text x="57.3" y="98.4">11</text>
<text x="58" y="97.1">9</text>
<text x="77.1" y="97.1">10</text>
<text x="77.1" y="98.4">12</text>
<text x="52.1" y="136.9">VCC_SENSOR_3</text>
<text x="145.4" y="147.9">VCC_SENSOR_3</text>
<text x="45.3" y="152">VCC_SENSOR_3</text>
<text x="223.1" y="150.4">SENSOR_PWR</text>
<text x="60.7" y="158.8">1</text>
<text x="60.7" y="160.1">3</text>
<text x="60.7" y="161.5">5</text>
<text x="79.8" y="158.8">2</text>
<text x="79.8" y="160.1">4</text>
<text x="79.8" y="161.5">6</text>
<text x="154" y="158.1">1</text>
<text x="166.2" y="159.5">2</text>
<text x="60.1" y="165.7">11</text>
<text x="60.7" y="162.9">7</text>
<text x="60.7" y="164.3">9</text>
<text x="79.8" y="162.9">8</text>
<text x="79.8" y="164.3">10</text>
<text x="79.8" y="165.7">12</text>
<text x="146" y="164.3">VCC_SENSOR_3</text>
<text x="154" y="165">4</text>
<text x="166.2" y="163.6">3</text>
<text x="216.7" y="163">VCC_SENSOR_3</text>
</g>
<g font-size="1.2" fill="#000080">
<text x="55.5" y="16.2">C8</text>
<text x="60.3" y="16.2">C9</text>
<text x="160.4" y="14.9">R10</text>
<text x="160.4" y="16.2">10k</text>
<text x="167.7" y="13.9">R11</text>
<text x="167.7" y="18">10k</text>
<text x="171.4" y="14.9">R12</text>
<text x="171.4" y="16.2">10k</text>
<text x="55.5" y="19">0.1uF</text>
<text x="60.3" y="19">10uF</text>
<text x="60.6" y="28">U4</text>
<text x="148.8" y="27.2">R13</text>
<text x="150.1" y="29.3">0</text>
<text x="237.3" y="28.6">R14</text>
<text x="240.7" y="29.3">1K</text>
<text x="46.6" y="31.3">R15</text>
<text x="52.1" y="31.3">510</text>
<text x="155.6" y="30.6">Y2</text>
<text x="231.8" y="35.1">M1</text>
<text x="231.8" y="33.8">LN2305</text>
<text x="170.7" y="38.1">R18</text>
<text x="176.2" y="38.1">0</text>
<text x="226.7" y="39.5">C10</text>
<text x="60.7" y="42.8">MPR7612</text>
<text x="156.3" y="44.3">12Mhz/3v3</text>
<text x="225.7" y="42.3">0.1uF</text>
<text x="54.1" y="76.6">C11</text>
<text x="59" y="76.6">C12</text>
<text x="54.1" y="79.3">0.1uF</text>
<text x="59" y="79.3">10uF</text>
<text x="146" y="80.7">R19</text>
<text x="147.4" y="82.7">0</text>
<text x="60.6" y="88.3">U5</text>
<text x="154.3" y="84.1">Y3</text>
<text x="237.3" y="84.8">R20</text>
<text x="240.7" y="85.5">1K</text>
<text x="46.6" y="91.7">R21</text>
<text x="52.1" y="91.7">510</text>
<text x="169.4" y="91.7">R22</text>
<text x="174.9" y="91.7">0</text>
<text x="228.1" y="95.8">C13</text>
<text x="233.1" y="91.4">M2</text>
<text x="233.1" y="90">LN2305</text>
<text x="155" y="97.8">12Mhz/3v3</text>
<text x="227.1" y="98.5">0.1uF</text>
<text x="60.7" y="103.2">MPR7612</text>
<text x="55.5" y="141">C14</text>
<text x="55.5" y="143.8">0.1uF</text>
<text x="60.3" y="141">C15</text>
<text x="60.3" y="143.8">10uF</text>
<text x="63.3" y="155.6">U6</text>
<text x="147.4" y="152">R26</text>
<text x="148.8" y="154.1">0</text>
<text x="155.6" y="155.4">Y4</text>
<text x="49.4" y="158.9">R25</text>
<text x="54.9" y="158.9">510</text>
<text x="230.4" y="161.3">LN2305</text>
<text x="235.9" y="156.1">R27</text>
<text x="239.3" y="156.8">1K</text>
<text x="170.7" y="163">R30</text>
<text x="176.2" y="163">0</text>
<text x="225.3" y="167.1">C16</text>
<text x="230.4" y="162.7">M3</text>
<text x="63.5" y="170.4">MPR7612</text>
<text x="156.3" y="169.2">12Mhz/3v3</text>
<text x="224.3" y="169.8">0.1uF</text>
</g>
<g font-size="1.2" fill="#f00">
<text x="160.7" y="21.7">MISO</text>
<text x="160.7" y="20.3">SCK</text>
<text x="160.9" y="23">MOSI</text>
<text x="81.8" y="31.3">ECLK_SENSOR1</text>
<text x="81.8" y="34">GND</text>
<text x="96.3" y="33.4">SEN_INT1</text>
<text x="248.5" y="30.6">SENSOR_PWR_CTL</text>
<text x="40.2" y="37.6">MOSI</text>
<text x="96.3" y="37.5">MISO</text>
<text x="96.3" y="36.1">SCK</text>
<text x="96.3" y="38.9">CS1</text>
<text x="179.2" y="38.8">ECLK_SENSOR1</text>
<text x="243" y="86.1">SENSOR_PWR_CTL</text>
<text x="81.8" y="91.6">ECLK_SENSOR2</text>
<text x="81.8" y="94.4">GND</text>
<text x="90.8" y="93.7">SEN_INT2</text>
<text x="177.8" y="92.3">ECLK_SENSOR2</text>
<text x="44.3" y="98">MOSI</text>
<text x="90.8" y="97.8">MISO</text>
<text x="90.8" y="96.4">SCK</text>
<text x="90.8" y="99.2">CS2</text>
<text x="84.6" y="158.8">ECLK_SENSOR3</text>
<text x="84.6" y="161.6">GND</text>
<text x="92.2" y="160.9">SEN_INT3</text>
<text x="243" y="157.5">SENSOR_PWR_CTL</text>
<text x="47" y="165.2">MOSI</text>
<text x="92.2" y="165">MISO</text>
<text x="92.2" y="163.7">SCK</text>
<text x="92.2" y="166.4">CS3</text>
<text x="179.2" y="163.6">ECLK_SENSOR3</text>
</g>
<g font-size="1.2" fill="#004080">
<text x="60.3" y="32.1">LED</text>
<text x="60.3" y="33.5">BYPASS</text>
<text x="60.3" y="34.9">VCC</text>
<text x="72" y="33.5">UART</text>
<text x="72.3" y="32.1">ECLK</text>
<text x="72.7" y="34.9">GND</text>
<text x="60.3" y="36.2">FSOURCE</text>
<text x="60.3" y="37.6">SPI_MOSI</text>
<text x="60.3" y="39">LED_CTRL</text>
<text x="69.8" y="37.6">SPI_MISO</text>
<text x="70.4" y="36.2">SPI_SCK</text>
<text x="71.2" y="39">SPI_CS</text>
<text x="60.3" y="92.5">LED</text>
<text x="60.3" y="93.9">BYPASS</text>
<text x="60.3" y="95.2">VCC</text>
<text x="72" y="93.9">UART</text>
<text x="72.3" y="92.5">ECLK</text>
<text x="72.7" y="95.2">GND</text>
<text x="60.3" y="96.6">FSOURCE</text>
<text x="60.3" y="98">SPI_MOSI</text>
<text x="60.3" y="99.3">LED_CTRL</text>
<text x="69.8" y="98">SPI_MISO</text>
<text x="70.4" y="96.6">SPI_SCK</text>
<text x="71.2" y="99.3">SPI_CS</text>
<text x="63.1" y="159.7">LED</text>
<text x="63.1" y="161">BYPASS</text>
<text x="74.8" y="161">UART</text>
<text x="75" y="159.7">ECLK</text>
<text x="63.1" y="162.4">VCC</text>
<text x="63.1" y="163.8">FSOURCE</text>
<text x="63.1" y="165.2">SPI_MOSI</text>
<text x="63.1" y="166.5">LED_CTRL</text>
<text x="72.6" y="165.2">SPI_MISO</text>
<text x="73.1" y="163.8">SPI_SCK</text>
<text x="73.9" y="166.5">SPI_CS</text>
<text x="75.4" y="162.4">GND</text>
</g>
<g font-size="1">
<text x="28.8" y="1">5</text>
<text x="83.7" y="1">4</text>
<text x="138.5" y="1">3</text>
<text x="193.4" y="1">2</text>
<text x="248.3" y="1">1</text>
<text x=".3" y="27.9">D</text>
<text x="276" y="27.9">D</text>
<text x=".3" y="79.4">C</text>
<text x="276" y="79.4">C</text>
<text x=".3" y="130.8">B</text>
<text x="276" y="130.8">B</text>
<text x=".3" y="182.2">A</text>
<text x="276" y="182.2">A</text>
<text x="28.8" y="208.1">5</text>
<text x="83.7" y="208.1">4</text>
<text x="138.5" y="208.1">3</text>
<text x="193.4" y="208.1">2</text>
<text x="248.3" y="208.1">1</text>
</g>
</svg>
